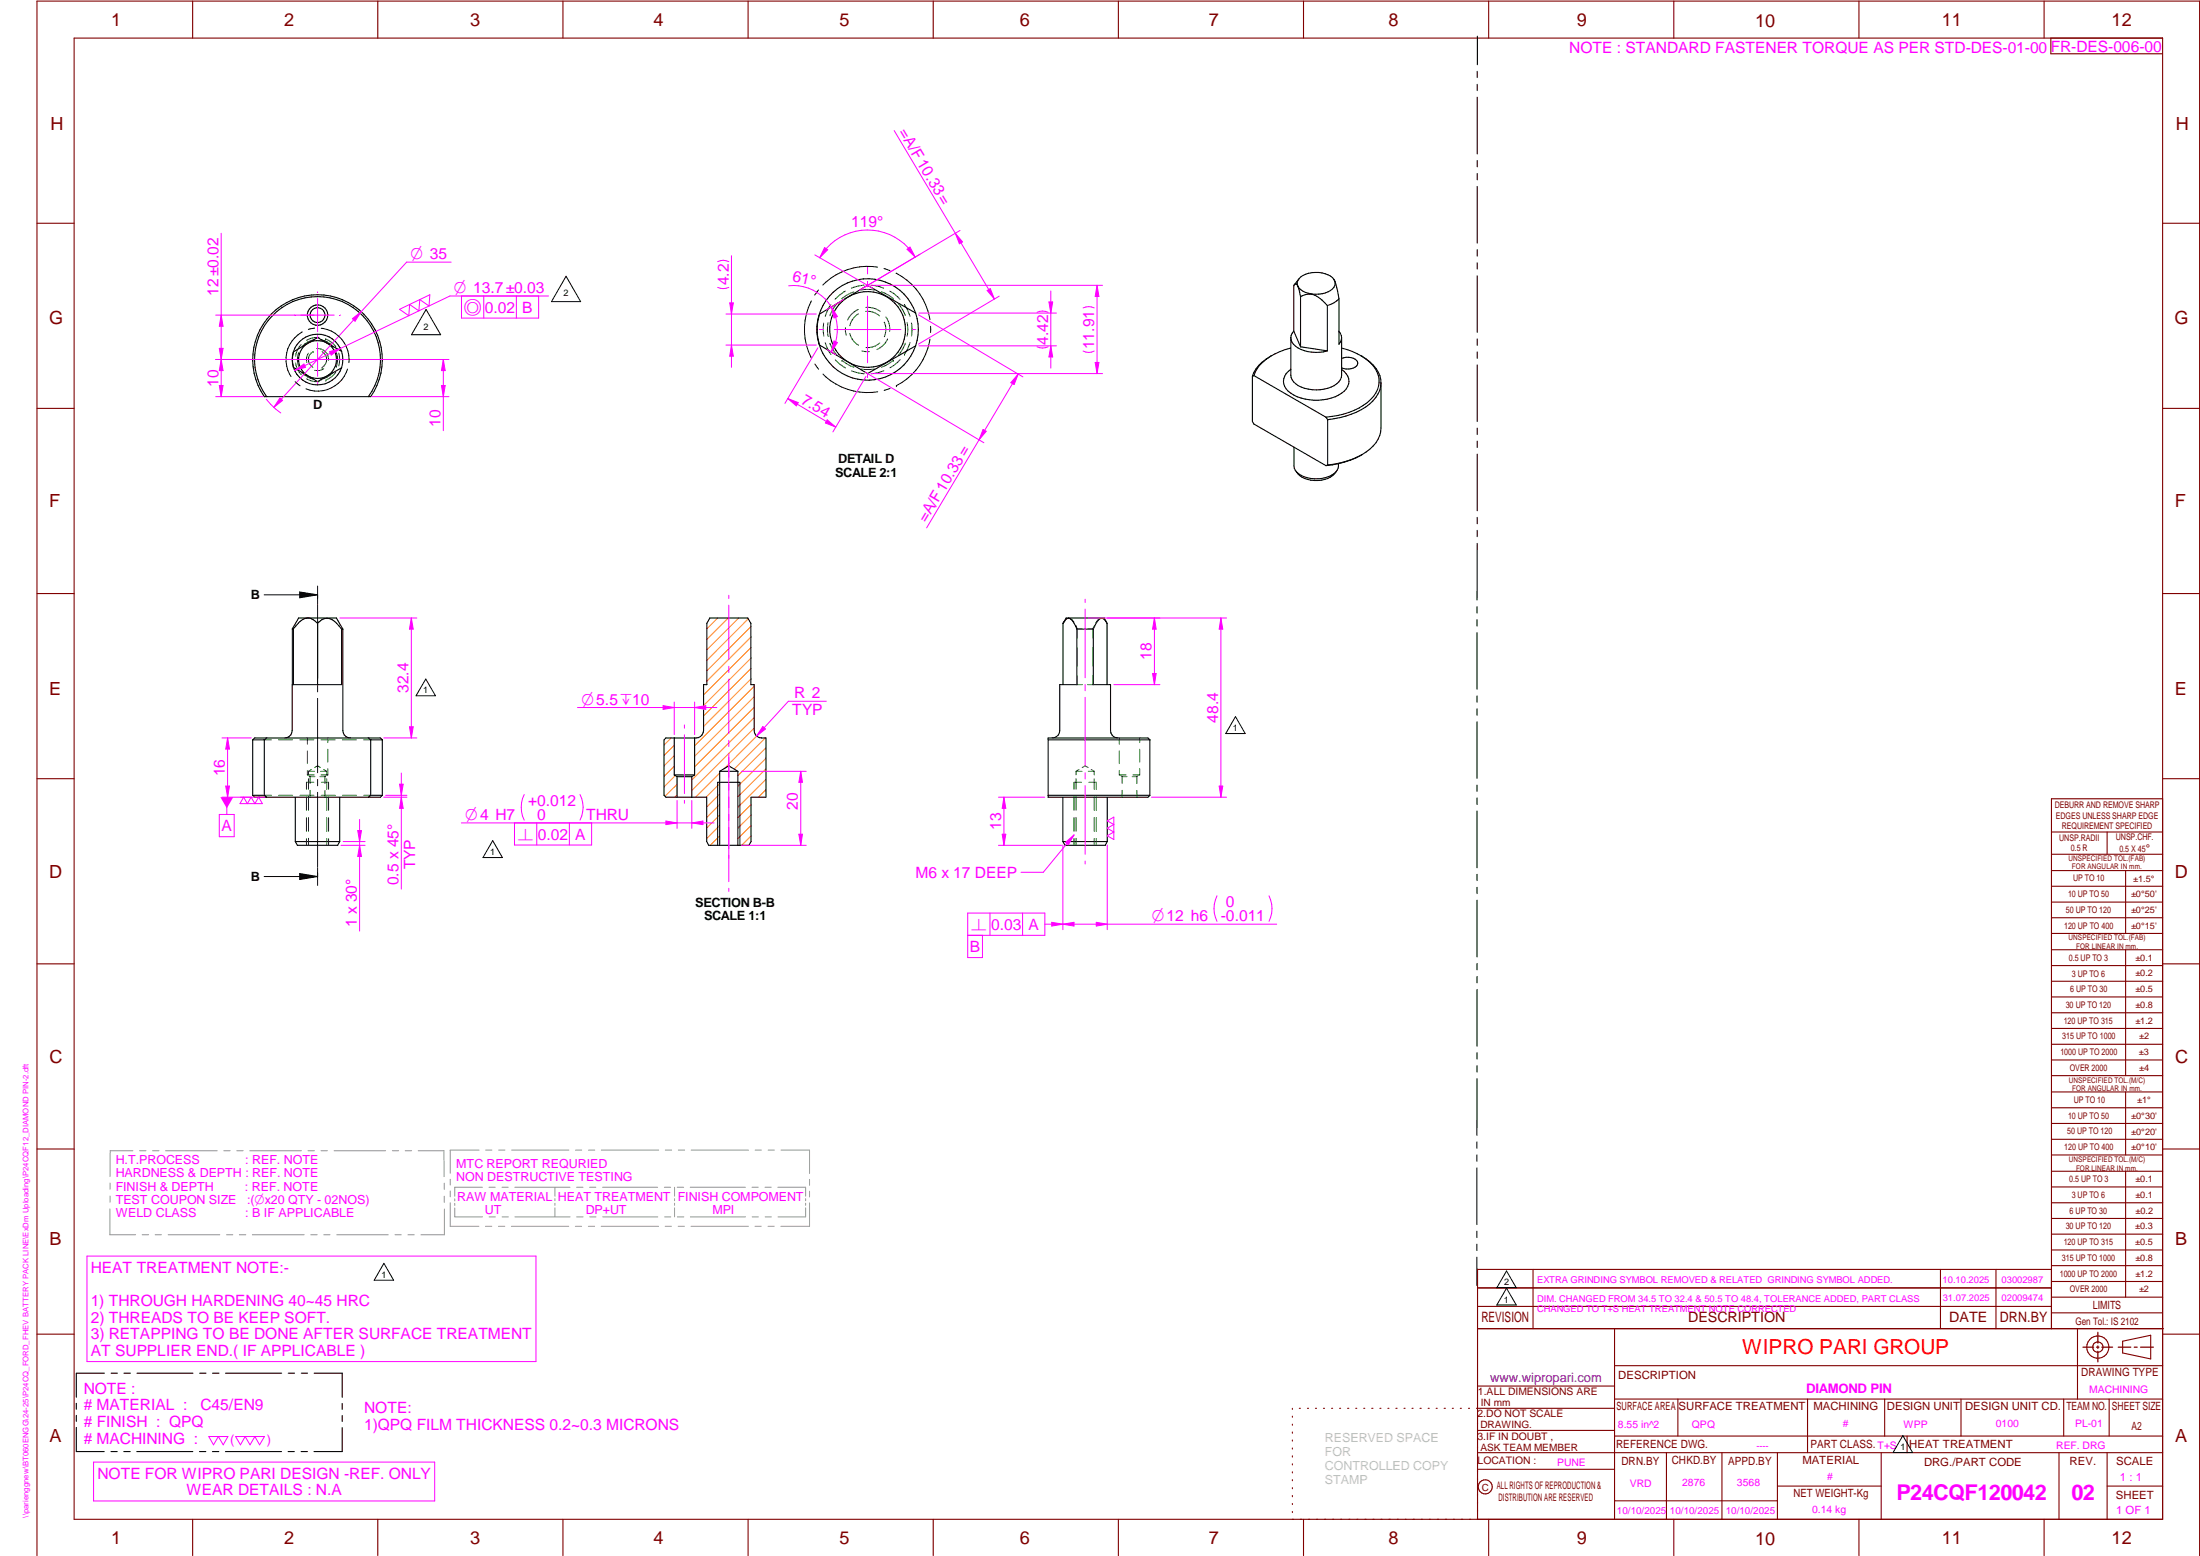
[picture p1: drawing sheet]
<svg xmlns="http://www.w3.org/2000/svg" width="594mm" height="420mm" viewBox="0 0 594 420" stroke-linecap="round" stroke-linejoin="round" font-family="sans-serif">
<g fill="none" stroke="#800000" stroke-width=".3">
<path d="M20 10.3h564v400h-564zM52 .3v10M102 .3v10M152 .3v10M202 .3v10M252 .3v10M302 .3v10M352 .3v10M402 .3v10M452 .3v10M502 .3v10M552 .3v10"/>
<path d="M553.8 10.3v4.2h30.1M10 60.3h10M584 60.3h10M10 110.3h10M584 110.3h10M10 160.3h10M584 160.3h10M10 210.3h10M584 215.7h-30v143.1M584 210.3h10M554 224.7h30M554 230.7h30"/>
<path d="M554 235.1h30M554 239.3h30M569 224.7v6M574 235.1v17M554 243.6h30M554 247.8h30M554 252.1h30M554 256.5h30M574 256.5v33.9M10 260.3h10M554 260.7h30M554 265h30"/>
<path d="M554 269.2h30M554 273.5h30M554 277.7h30M584 260.3h10M554 282h30M554 286.2h30M554 290.4h30M554 294.9h30M554 299.1h30M574 294.9v17M10 310.3h10M554 303.4h30"/>
<path d="M554 307.6h30M554 311.9h30M554 316.3h30M574 316.3v34M584 310.3h10M554 320.5h30M554 324.8h30M554 329h30M554 333.2h30M554 337.5h30M399 358.8h185.2M399 352.8h155"/>
<path d="M399 347.8h155M414 342.8v16M436 358.8v51.5M524 342.8v16M539 342.8v16M554 341.8h30M554 346h30M554 350.3h30M554 354.5h30M554 342.8h-155v67.5M561 358.8v19M10 360.3h10"/>
<path d="M399 374.3h37M436 368.8h148M436 377.8h148M453.1 377.8v10M488.1 377.8v14.5M508.9 377.8v10M529.5 377.8v10M557.3 377.8v10M569.5 377.8v10M573.2 362.2l7.6-1.6v6.3l-7.6-1.6zM584 360.3h10M349 380.3v.3"/>
<path d="M349 382.4v.3M349 384.6v.3M349 386.7v.3M349 388.8v.3M349 391v.3M349 393.1v.3M349 395.3v.3M349 397.4v.3M349 399.5v.3M350.9 380.3h.2M353.1 380.3h.2M355.2 380.3h.3"/>
<path d="M357.4 380.3h.3M359.6 380.3h.3M361.7 380.3h.3M363.9 380.3h.3M366.1 380.3h.3M368.3 380.3h.2M370.4 380.3h.3M372.6 380.3h.3M374.8 380.3h.3M376.9 380.3h.4M379.1 380.3h.3M381.3 380.3h.3"/>
<path d="M383.4 380.3h.4M385.6 380.3h.3M387.8 380.3h.3M390 380.3h.3M392.2 380.3h.3M394.3 380.3h.3M396.5 380.3h.3M398.7 380.3h37.3M399 386.2h37M399 396.7h37M436 387.8h148M450 392.3v18"/>
<path d="M465 392.3v18M480 392.3v18M508 392.3v18M515 387.8v4.5M556 392.3v18M569 392.3v18M584 392.3h-185M52 410.3v9.7M102 410.3v9.7M152 410.3v9.7M202 410.3v9.7M252 410.3v9.7"/>
<path d="M302 410.3v9.7M349 401.7v.3M349 403.8v.4M349 406v.3M349 408.1v.3M352 410.3v9.7M402 410.3v9.7M436 405.3h44M452 410.3v9.7M480 401.3h28M502 410.3v9.7M552 410.3v9.7"/>
<path d="M569 401.3h15M10 420v-419.7h584v419.7"/>
<circle cx="566.5" cy="363.8" r="2.99"/>
<circle cx="566.5" cy="363.7" r="1.41"/>
<circle cx="401.1" cy="401.5" r="1.9"/>
</g>
<path d="M81.2 85.1h9M85.8 80.6v9M25.3 394.8h92.1v10.5h-92.1z" fill="none" stroke="#f0f" stroke-width=".27"/>
<g fill="none" stroke="#000" stroke-width=".3">
<path d="M398.9 19.3v1.7M398.9 9.8v7.7M398.9 22.8v1.7M398.9 26.2v15.4M398.9 43.3v1.7M398.9 46.9v1.7M398.9 50.3v15.4M398.9 67.4v1.8M398.9 71v1.6M398.9 74.5v15.2M73.3 84.8a17.5 17.5 0 0 1 23.6-1.2 17.5 17.5 0 0 1 3.2 23.5h-28.7a17.6 17.6 0 0 1 1.9-22.3zM78.9 97.1l.3 2.1"/>
<path d="M79.2 95l-.3 2.1M79.2 99.2l6.6 3.8 6.4-3.7M79.2 95l-.2 1M79.2 99.2a6.9 6.9 0 0 0 6.5 4.7 6.9 6.9 0 0 0 6.5-4.6M92.2 94.9a6.9 6.9 0 0 0-6.5-4.6 6.9 6.9 0 0 0-6.5 4.7M92.2 94.9a7.5 7.5 0 0 1 0 4.4M92.2 94.9l-6.4-3.8-6.6 3.9M398.9 91.5v1.8M398.9 95v1.7M398.9 98.6v15.2M99.5 107.1a17 17 0 0 0-2.4-22.6 17 17 0 0 0-22.7 0 17 17 0 0 0-2.4 22.6M398.9 115.6v1.7"/>
<path d="M398.9 119.1v1.7M398.9 122.6v15.3M398.9 139.7v1.7M398.9 143.2v1.7M398.9 146.7v15.3M78.9 169.8h.3M78.9 169.8v27.5a1.97 1.97 0 0 1-2 2M78.9 169.8l1.7-2.9h10.2l1.8 3M79.2 169.8v15.1M85.8 168.3a3.1 3.1 0 0 0-5.2-.1l-1.4 1.6M85.8 168.3v16.6M85.8 168.3a3.1 3.1 0 0 1 5.1 0l1.3 1.6"/>
<path d="M92.2 169.9h.4M92.2 169.9v15h-13.3M92.6 169.9v27.4a1.97 1.97 0 0 0 2 2M398.9 163.8v1.7M398.9 167.3v1.7M398.9 170.8v15.3M68.2 199.8h3.2M68.2 199.8l.5-.5h34l.5 .5M68.2 199.8v15M71.4 199.8v15M72 199.3l-.6 .5M99.5 199.3l.6 .5"/>
<path d="M100.1 199.8h3.1M100.1 199.8v15M103.2 199.8v15M398.9 187.9v1.7M398.9 191.4v1.7M398.9 194.9v15.3M68.2 214.8h3.2M68.2 214.8l.5 .5h34l.5-.5M71.4 214.8l.6 .5M79.7 215.3v11.9M91.7 215.3v11.9M100.1 214.8l-.6 .5"/>
<path d="M100.1 214.8h3.1M398.9 212v1.7M398.9 215.5v1.7M398.9 219v15.3M79.7 227.2h12M79.7 227.2l.6 1.1h10.9l.5-1.1M398.9 236.1v1.7M398.9 239.6v1.7M398.9 243.1v15.3M398.9 260.2v1.7M398.9 263.7v1.7M398.9 267.2v15.3"/>
<path d="M398.9 284.3v1.7M398.9 287.8v1.7M398.9 291.3l-.1 15.3M398.8 308.4v1.6M398.8 311.9v1.7M398.8 315.4v15.3M398.8 332.4v1.8M398.8 336v1.7M398.8 339.5v7.6M20.6 378.9v1.6M28.2 370.8h-7.6v6.5M30 370.8h1.7"/>
<path d="M33.5 370.8h1.7M37 370.8h15.1M53.9 370.8h1.7M57.4 370.8h1.7M60.9 370.8h15.2M77.8 370.8h1.7M81.4 370.8h1.7M84.8 370.8h7.6v6.5M92.4 379v1.6M20.6 385.4v6.6h7.5M20.6 382.2v1.6M30 392h1.7"/>
<path d="M33.4 392h1.8M37 392h15.1M53.9 392h1.7M57.4 392h1.7M60.9 392h15.1M77.8 392h1.7M81.3 392h1.7M92.4 385.5v6.5h-7.6M92.4 382.2v1.6"/>
<circle cx="85.7" cy="97.1" r="5.1"/>
<circle cx="85.7" cy="85.1" r="2"/>
<circle cx="85.8" cy="85.1" r="2.76"/>
</g>
<path d="M566.5 359.7v3M562.5 363.8h2.9M566.1 363.8h.7M566.5 363.4v.7M566.5 364.9v2.8M567.6 363.8h2.9M572 363.8h3.4M576.3 363.8h.8M578 363.8h3.5" fill="none" stroke="#800000" stroke-width=".34"/>
<g fill="none" stroke="#008000" stroke-width=".27">
<path d="M79.8 98a5.3 5.3 0 0 0 1.6 3.2M80.6 95.2a5.2 5.2 0 0 0 0 3.7M80.6 95.2h.1M81.3 93a5.3 5.3 0 0 0-1.5 3.2M83.3 95.4a2.77 2.77 0 0 0-.5 2.5M84.5 95a2.5 2.5 0 0 0 0 4.2M84.5 95h.1M84.8 91.7a5.3 5.3 0 0 0-3.2 1.9M84.8 91.7h.1M85.5 94.1a2.94 2.94 0 0 1 3.2 3.2M86.1 91.1a6.1 6.1 0 0 0-3.3 .8M86.7 91.7a5.2 5.2 0 0 1 3.2 1.9"/>
<path d="M87 99.2h.1M87 95a2.48 2.48 0 0 1 0 4.2M87.4 99.6a2.81 2.81 0 0 1-2.4 .4M87.9 91.5h.1M88 91.5a5.9 5.9 0 0 1 2.7 2.2M89.9 93.6h.1M90.8 95.2a5.2 5.2 0 0 1 0 3.7M90.8 98.9h.1M91.5 95.3a6.1 6.1 0 0 1 0 3.5M81.6 100.6a5.8 5.8 0 0 0 3.2 1.8M81.6 100.6h.1M82.8 102.3a5.2 5.2 0 0 0 3.4 .7"/>
<path d="M86.7 102.4h.1M88 102.7h.1M89.9 100.6a5.5 5.5 0 0 1-3.2 1.8M90.7 100.5a5.6 5.6 0 0 1-2.7 2.2M71.4 199.8h1.9M75.2 199.8h3.8M81 199.8h3.7M83 199.3v1.7M86.7 199.8h3.8M88.5 199.3v1.2M92.4 199.8h3.8M98.2 199.8h1.9"/>
<path d="M71.4 214.8h1.9M75.3 214.8h3.7M81 214.8h3.8M82.8 215.1v3.7M83 202.8v3.4M83 208v1.3M83 209.3l.2 .1M83 209.3h1.8M83.3 215.1v3.7M83.3 208.3h1.6M83.3 208.3v.9M83.3 210.3v2.8"/>
<path d="M83.5 209.5l.2 .2M83.7 209.7v1.8M83.7 213.4v1.9M83.7 209.7h1.3M84.1 207.8l-.8 .5M84.7 211.2h-1.9v1.9M85 207.3l.8-.5 .8 .5M86.4 209.7h1.4M86.6 208.3h1.6M86.7 209.3h1.8M86.7 214.8h3.8M86.8 211.2h1.9v1.9"/>
<path d="M87.4 207.8l.8 .5M87.8 209.7v1.9M87.8 213.4v1.9M88 209.6l-.2 .1M88.2 215.1v3.7M88.2 208.3v1M88.2 210.3v2.8M88.5 209.3l-.2 .1M88.5 202.3v3.5M88.5 207.6v1.7M88.7 215.1v3.7M92.5 214.8h3.8"/>
<path d="M98.2 214.8h1.9M82.8 220.8v3.7M82.8 226.4v1.9M83.3 220.7v3.8M83.3 226.4v1.9M88.2 220.8v3.7M88.2 226.4v1.9M88.7 220.8v3.7M88.7 226.4v1.9"/>
</g>
<path d="M91.9 85.1h.1" fill="none" stroke="#f0f" stroke-width=".27"/>
<path d="M85.8 78.8v.1" fill="none" stroke="#f0f" stroke-width=".27"/>
<path d="M79.5 85.1h.1" fill="none" stroke="#f0f" stroke-width=".27"/>
<g fill="none" stroke="#f0f" stroke-width=".27">
<path d="M121.8 70.8h-12l-35.9 39.2M79.2 97.1h.2M79.6 97.1h.1M81.2 97.1h9M85.8 90.6v.2M85.8 91v.1M85.8 91.3v.1M85.8 92.6v9M91.7 97.1h.2M92.1 97.1h.1M71.9 107.8l2.5 2.6 1.4 1.1M75.6 107.4l.7 .7-2.4 1.9z"/>
<path d="M85.8 103.1v.1M85.8 103.4v.2M196.8 160.7v.9M196.8 163.4v14.7M196.8 179.9v1.7M293 161.8v.9M293 164.5v18.5M184.8 195.7v.9M184.8 198.4v15.9M196.8 183.4v14.7M196.8 199.9v1.7M293 184.8v1.7"/>
<path d="M293 188.3v18.5M184.8 216.1v.8M196.8 203.4v34.7M293 208.7v1.7M293 212.1v18.6M196.8 239.9v.8M293 232.5v.8"/>
</g>
<g fill="none" stroke="#000" stroke-width=".3">
<path d="M350.5 77.3a5.7 5.7 0 0 0 5.6 2.1 4.2 4.2 0 0 0 4.4-2.9 3.1 3.1 0 0 0-2.7-2.6 7.2 7.2 0 0 0-7 1.3 2.17 2.17 0 0 0 0 2.9l.4 2M350.5 77.3a.55 .55 0 0 0-.5-.6 .55 .55 0 0 0-.6 .4v12.3M350.8 75.3l-1.3 1.7M360.1 75.3l.6 1.2 .9 4.2M343.1 96.2a9.2 9.2 0 0 0-4.5 5.2M343.1 96.2a9.6 9.6 0 0 0-4.9 5.4M343.4 96l-.3 .2M348.6 99.7a3.6 3.6 0 0 0-2 3.3 3.6 3.6 0 0 0 2 3.2 13 13 0 0 0 14.4-.6 3.5 3.5 0 0 0-.7-5.9M348.6 94a20.4 20.4 0 0 0-5.5 2.2M349.4 89.4l1.8 4.2M349.4 89.4a2.84 2.84 0 0 0 1.1 4.6 11.1 11.1 0 0 0 7.9 .7M351.2 80.1v13.5"/>
<path d="M351.2 93.6l7.2 1.1M351.2 80.1a4.4 4.4 0 0 1 5.7 .9l1.5 1.5M358.4 82.5v12.2M361.6 80.7a6.5 6.5 0 0 1-3.2 1.8M361.6 80.7v12.3l.6-1.2 .1-.6M361.6 89.5l.6 1.1 .1 .6M362.3 94a14.1 14.1 0 0 1 9.5 6.4 6.3 6.3 0 0 1-1.7 7.5 19.1 19.1 0 0 1-12.1 4.7M362.3 91.2v10.1a5 5 0 0 1-4.8 3.8 10.1 10.1 0 0 1-7.6-1.5 3.1 3.1 0 0 1-1.3-2.3v-10.1M362.3 96.8a3.6 3.6 0 0 1 4.3 .9 1.61 1.61 0 0 1-1.8 1.9l-1.3 .1-1.2-.3M367.4 96a10 10 0 0 1 5.5 6.4 7.9 7.9 0 0 1-4.1 7.5 23.2 23.2 0 0 1-10.3 3.4M338.2 101.6v12.2l.4 .7 19.4 11.2M338.6 101.4l19.4 11.2"/>
<path d="M338.6 101.4l-.4 .2M358 112.6l.5 .7M358.5 113.3v12.3M372.9 103.4v12.2a8.8 8.8 0 0 1-5.2 7.3 24.8 24.8 0 0 1-9.2 2.7M349.4 120.7v5.1a4.6 4.6 0 0 0 4.5 3.4 8.3 8.3 0 0 0 6.8-1.7M358.5 125.6l-.5 .1M361.4 125.2a4.7 4.7 0 0 1-4.6 4.5 6.9 6.9 0 0 1-6.8-2.4M367.8 122.8l-.4 .2a24.5 24.5 0 0 1-9.4 2.7M191.7 166.9h10.2l.9 1.4v16.6h.9v12.4a2.35 2.35 0 0 0 3.1 2v16h-4v11.9l-.6 1.1h-10.8l-.6-1.1v-11.9h-11l-.5-.5v-15l.5-.5h8.2a2.03 2.03 0 0 0 2-2v-12.4h.9v-16.6zM287.1 168.3l.2-.3a1.27 1.27 0 0 1 1-1 1.27 1.27 0 0 1 1.3 .6l1.2 2.3M287.1 168.3v16.6M290.8 169.9h4.4"/>
<path d="M290.8 169.9v15h-4.6v12.4a1.97 1.97 0 0 1-2 2M295.2 169.9v15h4.7v12.4a1.97 1.97 0 0 0 2 2M299 168.3l-.9-1.4h-10.2l-.8 1.4M299 168.3v16.6M299 168.3l-.5-.7a1.25 1.25 0 0 0-1.2-.6 1.25 1.25 0 0 0-1.1 .9l-1 2M182.1 199.3v10M187.6 199.3v10M283 199.8h27.5M310.5 199.8l-.5-.5h-27v15.5M310.5 199.8v15M182.1 209.3l.7 .4M182.1 209.3h5.5"/>
<path d="M182.8 209.7v5.6M182.8 209.7h4M186.8 209.7v5.6M187.6 209.3l-.8 .4M193.8 211.2h6M194.3 208.3h5M194.3 208.3v20M199.3 208.3l-2.5-1.5-2.5 1.5M199.3 208.3v20M283 214.8h27.5M283 214.8v.5h27l.5-.5M287 215.3v11.9"/>
<path d="M299 215.3v11.9M287 227.2l.6 1.1h10.8l.6-1.1M287 227.2h12"/>
</g>
<g fill="none" stroke="#008000" stroke-width=".27">
<path d="M287.6 167.5l-.5 .8M288.5 166.9l.9 .4 .6 .7M290.5 168.9l.4 .9M290.9 169.8h1.4M290.9 169.8v2.5M290.9 174.9v4.9M293.7 169.8h1.4M295.1 169.8v2.5M295.1 174.9v4.9M295.5 169l-.4 .8M297.1 167l-.7 .5-.5 .7M297.9 167l.7 .7"/>
<path d="M290.8 184.9h1.5M290.9 182.4v2.5M293.7 184.9h1.5M295.1 182.4v2.5M302.3 199.3v1.7M307.8 199.3v1.2M290 215.1v3.7M290.6 208.3v.9M290.6 210.3v2.8M290.6 208.3h1.6M290.6 215.1v3.7M291.4 207.8l-.8 .5"/>
<path d="M292 211.2h-2v1.9M292.2 207.3l.8-.5 .8 .5M293.9 208.3h1.6M294 211.2h2v1.9M294.7 207.8l.8 .5M295.5 208.3v1M295.5 210.3v2.8M295.5 215.1v3.7M296 215.1v3.7M302.3 209.3h1.8M302.3 202.8v3.4M302.3 208v1.3"/>
<path d="M302.3 209.3l.2 .1M302.8 209.5l.2 .2M303 209.7v1.8M303 213.4v1.9M303 209.7h1.3M305.7 209.7h1.3M305.9 209.3h1.9M307 209.7v1.9M307 213.4v1.9M307.2 209.6l-.2 .1M307.8 202.3v3.5M307.8 207.6v1.7"/>
<path d="M307.8 209.3l-.3 .1M290 220.8v3.7M290 226.4v1.9M290.6 220.7v3.8M290.6 226.4v1.9M295.5 220.8v3.7M295.5 226.4v1.9M296 220.8v3.7M296 226.4v1.9"/>
</g>
<g fill="none" stroke="#000" stroke-width=".27">
<path d="M80.9 159.9l4.9 .7-4.9 .8zM85.8 158.2v4.8M71.3 160.6h14.5M85.8 163.2v20.1M85.8 185.1v1.7M85.8 188.6v20.1M85.8 210.5v1.7M85.8 214v20M193.8 211.2v17.1M199.8 211.2v17.1M71.3 236.7h14.5M80.9 235.9l4.9 .8-4.9 .8z"/>
<path d="M85.8 234.3v4.8"/>
</g>
<path d="M80.9 159.9l4.9 .7-4.9 .8zM80.9 235.9l4.9 .8-4.9 .8z" fill="#000"/>
<g fill="none" stroke="#ff8000" stroke-width=".27">
<path d="M193.8 166.9l-2.9 2.9M196.6 166.9l-5.7 5.7M199.5 166.9l-8.6 8.6M202.1 167.1l-11.2 11.2M202.8 169.2l-11.9 11.9M202.8 177.7l-12.8 12.8M202.8 174.9l-12.8 12.8M202.8 172l-11.9 11.9M181.2 199.3l-1.9 1.9M202.8 180.5l-12.8 12.8M202.8 183.3l-12.8 12.9M203.7 185.3l-16.1 16.1"/>
<path d="M203.7 188.1l-16.1 16.1M203.7 191l-16.1 16.1M203.7 193.8l-16.9 16.8M203.7 196.6l-16.9 16.8M204.3 198.8l-8.7 8.8M206.7 199.3l-8.4 8.3M182.1 201.3l-2.8 2.7M182.1 204l-2.8 2.8M182.1 206.9l-2.8 2.7M182.4 209.4l-3.1 3.1M182.8 211.8l-3.2 3.2M182.8 214.6l-.6 .7"/>
<path d="M194.3 208.7l-6.5 6.6M194.3 214.4l-3.5 3.5M194.3 217.2l-3.5 3.6M194.3 211.6l-3.6 3.7M202.8 217.3l-3.5 3.5M206.8 213.2l-2 2.1M206.8 201.9l-7.5 7.6M206.8 204.8l-7.5 7.5M206.8 207.6l-7.5 7.5M206.8 210.4l-7.5 7.6M194.3 220l-3.5 3.6M194.3 222.9l-3.5 3.5"/>
<path d="M194.3 225.7l-2.5 2.6M202.8 220.1l-3.5 3.5M202.8 222.9l-3.5 3.5M202.8 225.7l-2.5 2.6"/>
</g>
<path d="M75.6 107.4l.7 .7-2.4 1.9z" fill="#f0f"/>
<path d="M95.2 86.1l2.3-1.9-1.6 2.5z" fill="none" stroke="#f0f" stroke-width=".27"/>
<path d="M95.2 86.1l2.3-1.9-1.6 2.5z" fill="#f0f"/>
<path d="M86.6 97.1h34.6M119.7 97.1l.5 3h-1zM100.4 107.1h20.8" fill="none" stroke="#f0f" stroke-width=".27"/>
<path d="M119.7 97.1l.5 3h-1z" fill="#f0f"/>
<path d="M119.2 104.1h1l-.5 3z" fill="none" stroke="#f0f" stroke-width=".27"/>
<path d="M119.2 104.1h1l-.5 3z" fill="#f0f"/>
<path d="M119.7 97.1v19.2M59.9 199.3h8M61.5 199.3l.5 3h-1zM59.9 215.3h8" fill="none" stroke="#f0f" stroke-width=".27"/>
<path d="M61.5 199.3l.5 3h-1z" fill="#f0f"/>
<path d="M61 212.3h1l-.5 3z" fill="none" stroke="#f0f" stroke-width=".27"/>
<path d="M61 212.3h1l-.5 3z" fill="#f0f"/>
<path d="M91.8 166.9h20.8M61.5 199.3v16M103.6 199.3h9M110.6 196.3h1l-.5 3z" fill="none" stroke="#f0f" stroke-width=".27"/>
<path d="M110.6 196.3h1l-.5 3z" fill="#f0f"/>
<path d="M111.1 166.9l.5 3h-1z" fill="none" stroke="#f0f" stroke-width=".27"/>
<path d="M111.1 166.9l.5 3h-1z" fill="#f0f"/>
<path d="M111.1 166.9v32.4M206 196.2l.7 .6-2.4 2zM223.1 189.4h-10.2l-8.6 9.4" fill="none" stroke="#f0f" stroke-width=".27"/>
<path d="M206 196.2l.7 .7-2.4 1.9z" fill="#f0f"/>
<path d="M58.2 97.1h26.6M58.2 85.1h26.6M59.2 94.1h1l-.5 3z" fill="none" stroke="#f0f" stroke-width=".27"/>
<path d="M59.2 94.1h1l-.5 3z" fill="#f0f"/>
<path d="M59.7 85.1l.5 3h-1z" fill="none" stroke="#f0f" stroke-width=".27"/>
<path d="M59.7 85.1l.5 3h-1z" fill="#f0f"/>
<path d="M59.7 63v34.1M64.9 215.3h6.6M65.8 215.3l1 1.7 1-1.7 1 1.7 1-1.7 1.1 1.7h-6.1zM287 228.2v22.8M299 228.2v22.8M287 249.6l3-.6v1.1zM328.6 241.9a7.8 7.8 0 0 0 0 6.9M342.7 241.9a7.8 7.8 0 0 1 0 6.9" fill="none" stroke="#f0f" stroke-width=".27"/>
<path d="M287 249.6l3-.6v1.1z" fill="#f0f"/>
<path d="M296 249l3 .6-3 .5z" fill="none" stroke="#f0f" stroke-width=".27"/>
<path d="M296 249l3 .6-3 .5z" fill="#f0f"/>
<path d="M200.2 208.3h17.5M200.2 228.3h17.5M215.7 225.3h1l-.5 3zM299 221.7l1.8-1.1v6.1l-1.8-1 1.8-1-1.8-1.1 1.8-1zM287 249.6h57.8" fill="none" stroke="#f0f" stroke-width=".27"/>
<path d="M215.7 225.3h1l-.5 3z" fill="#f0f"/>
<path d="M216.2 208.3l.5 2.9h-1z" fill="none" stroke="#f0f" stroke-width=".27"/>
<path d="M216.2 208.3l.5 2.9h-1z" fill="#f0f"/>
<path d="M216.2 208.3v20M269.6 215.3h12.5M269.6 228.3h17.1M270.6 225.3h1l-.5 3z" fill="none" stroke="#f0f" stroke-width=".27"/>
<path d="M270.6 225.3h1l-.5 3z" fill="#f0f"/>
<path d="M271.1 215.3l.5 3h-1z" fill="none" stroke="#f0f" stroke-width=".27"/>
<path d="M271.1 215.3l.5 3h-1z" fill="#f0f"/>
<path d="M61.2 215.3v4.6M271.1 215.3v13" fill="none" stroke="#f0f" stroke-width=".27"/>
<path d="M59.5 215.3h3.5l-1.8 3z" fill="#f0f"/>
<path d="M59.2 219.9h4v6h-4zM282.1 249.6h4.9" fill="none" stroke="#f0f" stroke-width=".27"/>
<path d="M284 249l3 .6-3 .5z" fill="#f0f"/>
<path d="M293.9 166.9h37.3M310.9 215.3h20.3M329.2 212.3h1l-.5 3zM261.3 252.6h20.8v-6.1h-20.8v12.1h4v-6M267.3 246.5v6.1M276.1 246.5v6.1M284 249l3 .6-3 .5z" fill="none" stroke="#f0f" stroke-width=".27"/>
<path d="M329.2 212.3h1l-.5 3z" fill="#f0f"/>
<path d="M329.7 166.9l.5 3h-1z" fill="none" stroke="#f0f" stroke-width=".27"/>
<path d="M329.7 166.9l.5 3h-1z" fill="#f0f"/>
<path d="M299 166.9h14.2M329.7 166.9v48.4M300.8 184.9h12.4M311.2 181.9h1l-.5 3z" fill="none" stroke="#f0f" stroke-width=".27"/>
<path d="M311.2 181.9h1l-.5 3z" fill="#f0f"/>
<path d="M311.7 166.9l.5 3h-1z" fill="none" stroke="#f0f" stroke-width=".27"/>
<path d="M311.7 166.9l.5 3h-1z" fill="#f0f"/>
<path d="M234.3 72v2M234.3 77v.1M234.3 77.3v.2M234.3 80v18M225.3 89h18M311.7 166.9v18" fill="none" stroke="#f0f" stroke-width=".27"/>
<path d="M81.6 89.6a8.4 8.4 0 0 0-3 12.1M85 88.6l-1.7 .3M86.7 88.6a8.5 8.5 0 0 1 7.5 9.3M93.8 99.7a8.5 8.5 0 0 1-11.2 5.3M79.7 103.1l1.3 1.1" fill="none" stroke="#000" stroke-width=".27"/>
<g fill="none" stroke="#008000" stroke-width=".27">
<path d="M228.3 78.6l-2.8 2.2M230.5 78.8a8.4 8.4 0 0 0-3.2 1.9M232.4 78.3l1.2-.2 2.5 .2M233.3 77l-1.5 .2-1.9 .6M235.2 77l2.2 .4 1.2 .4M238 78.8l2.1 1 1.1 .8M240.3 78.6l1 .6 1.7 1.6M222.4 87.2l.1 3.6M222.8 92.5l.5 1.3 1.1 1.9M223.6 87.1l-.2 1.9 .2 1.8M224.1 92.7l.7 1.5 1.2 1.7M224.4 82.3l-1.6 3.1"/>
<path d="M225.5 97.2l1.2 1.1 1.6 1.1M226 82l-1.2 1.7-.7 1.6M227.4 97.3l2.3 1.5 .9 .3M227.4 97.3h.1M228.3 88.4l.2 2.1M229.5 90a4.9 4.9 0 0 0 2.4 3.2M231.8 83.6a5.6 5.6 0 0 0-2.9 2.8M231.8 84.8a5 5 0 0 0-2.3 3.2M232.4 99.7h3.8M232.7 94.8l2 .2M233.8 84.1a4.8 4.8 0 0 1 3.7 1.2M233.8 83a5.8 5.8 0 0 1 3.9 1.1"/>
<path d="M237.6 92.6a4.7 4.7 0 0 1-3.8 1.3M238.8 87a4.6 4.6 0 0 1 0 3.9M239.2 85.6a5.5 5.5 0 0 1 1 3.9M239.7 91.5a5.5 5.5 0 0 1-2.9 2.9M241.2 97.3l-1.1 .8-2.1 1M241.2 80.6h.1M241.3 97.3h.1M242.6 82l1.2 1.7 .7 1.5M243.1 97.1l-1.8 1.6-1 .6M244.2 82.2h.1M244.3 82.3l1.4 3.1M244.3 95.7h.1"/>
<path d="M244.5 92.7l-.7 1.5-1.2 1.7M244.9 87.1a8.3 8.3 0 0 1 0 3.7M245.7 92.5l-1.4 3.2M246.1 87.2l.2 1.8-.1 1.7M229.9 100.2l3.5 .7M238.7 100.1l-3.5 .8"/>
</g>
<path d="M228.4 97.4a10.2 10.2 0 0 1 1-17.5 10.2 10.2 0 0 1 15 8.9 10.2 10.2 0 0 1-14.8 9.2M247.3 84.5a14 14 0 0 1 0 8.9M247.3 84.5l-13-7.5-13 7.8a14.1 14.1 0 0 0 0 8.4l13 7.7 13-7.5M247.3 84.5a13.7 13.7 0 0 0-21.1-6.6 13.7 13.7 0 0 0 0 22.1 13.7 13.7 0 0 0 21.1-6.6" fill="none" stroke="#000" stroke-width=".3"/>
<path d="M246.4 89h.7M247.2 89h.1" fill="none" stroke="#f0f" stroke-width=".27"/>
<path d="M234.3 76.2v.6" fill="none" stroke="#f0f" stroke-width=".27"/>
<path d="M221.5 89h.7" fill="none" stroke="#f0f" stroke-width=".27"/>
<path d="M234.3 101.1v.7" fill="none" stroke="#f0f" stroke-width=".27"/>
<path d="M221 78.3l-1 1.4M237 72.1a17 17 0 0 0-14.8 4.9M238.7 72.5l1.6 .6M242 73.8a16.9 16.9 0 0 1 9.1 12.5M219.1 81.2a16.7 16.7 0 0 0 .1 15.5M220 98.3l1.1 1.4M251.1 91.6a16.9 16.9 0 0 1-9 12.5M251.3 88.1v1.7M222.2 101a17 17 0 0 0 14.8 4.8M240.4 104.9l-1.6 .5M242.1 104.1h.1" fill="none" stroke="#000" stroke-width=".27"/>
<path d="M248.2 84.5h37.1M248.2 93.4h37.1M283 93.6a3.5 3.5 0 0 1-3 0M283 84.3a3.5 3.5 0 0 0-3 0M283.2 81.5h1.1l-.5 3z" fill="none" stroke="#f0f" stroke-width=".27"/>
<path d="M283.2 81.5h1.1l-.5 3z" fill="#f0f"/>
<path d="M283.8 93.4l.5 3h-1.1z" fill="none" stroke="#f0f" stroke-width=".27"/>
<path d="M283.8 93.4l.5 3h-1.1z" fill="#f0f"/>
<path d="M283.8 78.6v20.8M248 85l28.2 16.8M233.6 100.5l32.1 19M265.5 116l.8 .5-1.9 2.3z" fill="none" stroke="#f0f" stroke-width=".27"/>
<path d="M265.5 116l.8 .5-1.9 2.3z" fill="#f0f"/>
<path d="M274.9 101l-1.1 2.8-.8-.5z" fill="none" stroke="#f0f" stroke-width=".27"/>
<path d="M274.9 101l-1.1 2.8-.8-.5z" fill="#f0f"/>
<path d="M258 63l1.9 2.3-.8 .5zM259.2 62.2l-26.3 15.7M269.8 80l-21.8 12.9M274.9 101l-24.7 41.5" fill="none" stroke="#f0f" stroke-width=".27"/>
<path d="M258 63l1.9 2.3-.8 .5z" fill="#f0f"/>
<path d="M266.6 78.4l.8-.5 1.1 2.8z" fill="none" stroke="#f0f" stroke-width=".27"/>
<path d="M266.6 78.4l.8-.5 1.1 2.8z" fill="#f0f"/>
<path d="M241.5 35.3l27 45.4M196.8 77.6a3.5 3.5 0 0 1-3 0M196.8 70.7a3.2 3.2 0 0 0-3 0M196 84.8h24.4M196 93.2h24.4M197.1 81.8h.9l-.5 3z" fill="none" stroke="#f0f" stroke-width=".27"/>
<path d="M197.1 81.8h.9l-.5 3z" fill="#f0f"/>
<path d="M197.5 93.2l.5 3h-.9z" fill="none" stroke="#f0f" stroke-width=".27"/>
<path d="M197.5 93.2l.5 3h-.9z" fill="#f0f"/>
<path d="M197.5 69v30.2M220.8 93.9l-8.8 15M223.4 113.4l2.3 1.9-2.8-1.1zM233.8 101.6l-8.9 15" fill="none" stroke="#f0f" stroke-width=".27"/>
<path d="M223.4 113.4l2.3 1.9-2.8-1.1z" fill="#f0f"/>
<path d="M212.7 107.6l2.9 1.1-.6 .9z" fill="none" stroke="#f0f" stroke-width=".27"/>
<path d="M212.7 107.6l2.9 1.1-.6 .9z" fill="#f0f"/>
<path d="M235.2 77h62.5M296.2 77l.5 3.1h-1zM292.5 94.8a3.2 3.2 0 0 0 3 0M295.5 83.1a3.5 3.5 0 0 0-3 0M212.7 107.6l13 7.7M235.2 100.9h62.5" fill="none" stroke="#f0f" stroke-width=".27"/>
<path d="M296.2 77l.5 3.1h-1z" fill="#f0f"/>
<path d="M295.7 97.9h1l-.5 3z" fill="none" stroke="#f0f" stroke-width=".27"/>
<path d="M295.7 97.9h1l-.5 3z" fill="#f0f"/>
<path d="M148.1 79.9h-26.6l-41.9 20.1M296.2 77v23.9M79.6 100l2.5-1.7 .4 .9z" fill="none" stroke="#f0f" stroke-width=".27"/>
<path d="M79.6 100l2.5-1.7 .4 .9z" fill="#f0f"/>
<path d="M89 95l2.9-.9-2.5 1.8z" fill="none" stroke="#f0f" stroke-width=".27"/>
<path d="M89 95l2.9-.9-2.5 1.8z" fill="#f0f"/>
<path d="M223.4 94.4l2.4 1.4M225.2 92.1l.9 .4-1.6 2.5zM227.9 80.9l-4.7 2.8" fill="none" stroke="#f0f" stroke-width=".27"/>
<path d="M225.2 92.1l.9 .4-1.6 2.5z" fill="#f0f"/>
<path d="M224.5 82.9l1.6 2.6-.9 .4z" fill="none" stroke="#f0f" stroke-width=".27"/>
<path d="M224.5 82.9l1.6 2.6-.9 .4z" fill="#f0f"/>
<path d="M213 77.2a11.9 11.9 0 0 1 11.3 5.3 11.9 11.9 0 0 1 .2 12.5M220 68.8l15.7 9.1M244.9 67.3l.8-.6 1.4 2.7zM248.4 68.7l-16.3 9.7" fill="none" stroke="#f0f" stroke-width=".27"/>
<path d="M244.9 67.3l.8-.6 1.4 2.7z" fill="#f0f"/>
<path d="M222.7 66.8l.8 .6-2.1 2.2z" fill="none" stroke="#f0f" stroke-width=".27"/>
<path d="M222.7 66.8l.8 .6-2.1 2.2z" fill="#f0f"/>
<path d="M247.1 69.4a14.9 14.9 0 0 0-25.7 .2M141.6 214.5a7.8 7.8 0 0 0 0 6.9M156.6 214.5a7.5 7.5 0 0 1 0 6.9M182.8 216.2v7.5M186.8 216.2v7.5M186.8 222.2l3-.5v1z" fill="none" stroke="#f0f" stroke-width=".27"/>
<path d="M186.8 222.2l3-.5v1z" fill="#f0f"/>
<path d="M179.8 221.7l3 .5-3 .5z" fill="none" stroke="#f0f" stroke-width=".27"/>
<path d="M179.8 221.7l3 .5-3 .5z" fill="#f0f"/>
<path d="M179.1 190.5l3 .6-3 .5zM182.1 189.6v8.8M187.6 189.6v8.8M124.6 222.2h68.2" fill="none" stroke="#f0f" stroke-width=".27"/>
<path d="M179.1 190.5l3 .6-3 .5z" fill="#f0f"/>
<path d="M187.6 191.1l3-.6v1.1z" fill="none" stroke="#f0f" stroke-width=".27"/>
<path d="M187.6 191.1l3-.6v1.1z" fill="#f0f"/>
<path d="M155.9 191.1h37.7M290 225.5l-8.3 10" fill="none" stroke="#f0f" stroke-width=".27"/>
<path d="M287.7 227.5l2.3-2-1.5 2.6z" fill="#f0f"/>
<path d="M58.2 97.1h26.6M58.2 107.1h12.9M59.2 104.1h1l-.5 3zM275.7 235.5h6M287.7 227.5l2.3-2-1.5 2.6z" fill="none" stroke="#f0f" stroke-width=".27"/>
<path d="M59.2 104.1h1l-.5 3z" fill="#f0f"/>
<path d="M59.7 97.1l.5 3h-1z" fill="none" stroke="#f0f" stroke-width=".27"/>
<path d="M59.7 97.1l.5 3h-1z" fill="#f0f"/>
<path d="M59.7 97.1v10M92.1 228.3h6.5M92.7 227.2h5.9M97.1 228.3l.5 3h-1z" fill="none" stroke="#f0f" stroke-width=".27"/>
<path d="M97.1 228.3l.5 3h-1z" fill="#f0f"/>
<path d="M96.6 224.3h1l-.5 2.9z" fill="none" stroke="#f0f" stroke-width=".27"/>
<path d="M96.6 224.3h1l-.5 2.9z" fill="#f0f"/>
<path d="M103.6 215.3h6.3M104.1 214.8h5.8M108.4 215.3l.5 3h-1zM97.1 221.3v30.1" fill="none" stroke="#f0f" stroke-width=".27"/>
<path d="M108.4 215.3l.5 3h-1z" fill="#f0f"/>
<path d="M107.9 211.8h1l-.5 3z" fill="none" stroke="#f0f" stroke-width=".27"/>
<path d="M107.9 211.8h1l-.5 3z" fill="#f0f"/>
<g fill="none" stroke="#f0f" stroke-width=".27">
<path d="M124.6 79.9h20.9v6h-20.9zM130.6 79.9v6M139.4 79.9v6M107.9 83.5l2.7-1.3-.2 3.1zM113.4 80.9l2.7-1.3-.2 3zM113.4 80.9l-.3 3-2.5-1.7M113.4 80.9l-2.8 1.3M108.4 208.7v31.4M138.9 222.2h20.9v6h-20.9zM144.9 222.2v6M153.7 222.2v6M23.5 339.2h121.2v28.5h-121.2z"/>
<path d="M56.4 387.9h5.1l-1.2 2.2-1.3-2.2-1.3 2.2zM63.6 387.9h7.8l-1.3 2.2-1.3-2.2-1.3 2.2-1.3-2.2-1.3 2.2z"/>
</g>
<path d="M152.9 74.6l3.9 6.8h-7.9zM115.1 83.6l3.9 6.8h-7.9zM115 183.3l2.6 4.6h-5.3zM333.6 193.5l2.6 4.6h-5.2zM133 227l2.7 4.6h-5.3zM103.7 341.1l2.6 4.6h-5.3zM406.8 347.9l2.6 4.5h-5.2zM406.8 343.2l2.6 4.5h-5.2zM513.8 387.6l2.7 4.6h-5.3z" fill="none" stroke="#000" stroke-width=".27"/>
<g fill="none" stroke="#949494" stroke-width=".27">
<path d="M29.7 319.4v1.7M35.9 310.7h-6.1l-.1 7M37.7 310.7h1.7M41.2 310.7h1.7M44.7 310.7h14M60.4 310.7h1.7M64 310.7h1.7M67.4 310.7h14M83.2 310.7h1.7M86.7 310.7h1.7M90.2 310.7h13.9M106 310.7h1.6"/>
<path d="M109.4 310.7h1.8M112.9 310.7h7v7M120 319.5v1.7M121.6 318.4v1.6M129.4 310.6h-7.8v6.2M131.1 310.6h1.7M134.7 310.6h1.6M138.1 310.6h15.5M155.4 310.6h1.7M158.9 310.6h1.7M162.4 310.6h15.5M179.7 310.6h1.6"/>
<path d="M183.2 310.6h1.7M186.6 310.6h15.5M203.9 310.6h1.7M207.4 310.6h1.7M210.9 310.6h7.7v6.3M218.6 318.5v1.5M29.7 326.4v7h6.9M29.7 323v1.7M38.4 333.4h1.7M41.9 333.4h1.7M45.4 333.4h13.9M61.2 333.4h1.7"/>
<path d="M64.6 333.4h1.8M68.2 333.4h13.9M83.9 333.4h1.7M87.4 333.4h1.7M90.9 333.4h14M106.7 333.4h1.7M110.1 333.4h1.8M120 323v1.7M120 326.5v6.9h-6.3M121.6 321.6v1.6M121.6 324.8v6.3h7.7M122.8 326.2v2.4h7.5"/>
<path d="M122.8 323.7v.6M122.8 325v.5M130.3 320.6h-7.5v2.4M131.1 331.1h1.7M132 320.6h1.7M132.1 328.6h1.7M134.6 331.1h1.7M135.5 320.6h1.7M135.6 328.6h1.7M138.1 331.1h15.5M139 320.6h14.9M139.1 328.6h14.9"/>
<path d="M149.9 320.6v2.4M149.9 323.7v.5M149.9 324.9v.6M149.9 326.1v2.5M155.4 331.1h1.6M155.7 320.6h1.7M155.7 328.6h1.8M158.9 331.1h1.7M159.2 320.6h1.7M159.3 328.6h1.6M162.3 331.1h15.5M162.7 320.6h14.9"/>
<path d="M162.8 328.6h14.8M179.4 320.6h1.7M179.4 328.6h1.7M179.6 331.1h1.7M182.2 320.6v2.4M182.2 323.7v.5M182.2 324.9v.6M182.2 326.1v2.5M182.9 320.6h1.7M182.9 328.6h1.8M183.1 331.1h1.7M186.4 320.6h14.9"/>
<path d="M186.4 328.6h14.9M186.6 331.1h15.5M203.1 320.6h1.7M203.1 328.6h1.7M203.9 331.1h1.7M206.6 320.6h1.7M206.6 328.6h1.7M207.4 331.1h1.7M210.1 320.6h7.4v2.4M217.5 323.7v.5M217.5 324.9v.6M217.5 326.1v2.5h-7.4"/>
<path d="M218.6 321.6v1.6M218.6 324.8v6.3h-7.7"/>
</g>
<g font-size="5.9" fill="#f0f">
<text x="512.1" y="405.1">P24CQF120042</text>
<text x="559.4" y="405.1">02</text>
</g>
<text font-size="5.6" fill="#f00" x="470.5" y="365.5">WIPRO PARI GROUP</text>
<g font-size="4.9" fill="#800000">
<text x="30" y="6.9">1</text>
<text x="76.7" y="6.9">2</text>
<text x="127" y="6.9">3</text>
<text x="176.5" y="6.9">4</text>
<text x="226.7" y="6.9">5</text>
<text x="275.4" y="6.9">6</text>
<text x="326.4" y="6.9">7</text>
<text x="375" y="6.9">8</text>
<text x="425.8" y="6.9">9</text>
<text x="473.9" y="7.3">10</text>
<text x="524.3" y="6.9">11</text>
<text x="570.2" y="6.9">12</text>
<text x="13.6" y="35.1">H</text>
<text x="587.6" y="35.1">H</text>
<text x="13.2" y="87.5">G</text>
<text x="587.2" y="87.5">G</text>
<text x="13.2" y="137">F</text>
<text x="587.2" y="137">F</text>
<text x="13.2" y="187.6">E</text>
<text x="587.2" y="187.6">E</text>
<text x="13.2" y="237">D</text>
<text x="587.2" y="237">D</text>
<text x="13.4" y="287.1">C</text>
<text x="587.4" y="287.1">C</text>
<text x="13.4" y="336.2">B</text>
<text x="587.4" y="336.2">B</text>
<text x="13.4" y="389.3">A</text>
<text x="587.4" y="389.3">A</text>
<text x="30" y="416.9">1</text>
<text x="76.7" y="416.9">2</text>
<text x="127" y="416.9">3</text>
<text x="176.5" y="416.9">4</text>
<text x="226.7" y="416.9">5</text>
<text x="275.4" y="416.9">6</text>
<text x="326.4" y="416.9">7</text>
<text x="375" y="416.9">8</text>
<text x="425.8" y="416.9">9</text>
<text x="473.9" y="417.3">10</text>
<text x="524.3" y="416.9">11</text>
<text x="570.2" y="416.9">12</text>
</g>
<g font-size="4.6" fill="#f0f">
<text x="110.9" y="70">O 35</text>
<text x="122.5" y="79.2">O 13.7±0.03</text>
<text x="125.2" y="84.4">a</text>
<text x="157" y="190.3">O5.5`10</text>
<text x="125.6" y="221.4">O4 H7</text>
<text x="139.9" y="226.7">n</text>
<text x="262.2" y="251">n</text>
<text x="311" y="248.8">O12 h6</text>
</g>
<g font-size="4.2" fill="#f0f">
<text x="423.7" y="14.3">NOTE : STANDARD FASTENER TORQUE AS PER STD-DES-01-00</text>
<text x="553.8" y="14">FR-DES-006-00</text>
<text x="242.6" y="35.8" transform="rotate(59 242.6 35.8)">=A/F10.33=</text>
<text x="229.8" y="61.4">119°</text>
<text x="196.8" y="77" transform="rotate(-90 196.8 77)">4.2</text>
<text x="213.8" y="75.9" transform="rotate(12 213.8 75.9)">61°</text>
<text x="59" y="79.8" transform="rotate(-90 59 79.8)">12±0.02</text>
<text x="130.9" y="84.4">0.02 B</text>
<text x="283" y="93.1" transform="rotate(-90 283 93.1)">4.42</text>
<text x="295.5" y="94.3" transform="rotate(-90 295.5 94.3)">11.91</text>
<text x="59" y="104.4" transform="rotate(-90 59 104.4)">10</text>
<text x="216.1" y="108.7" transform="rotate(31 216.1 108.7)">7.54</text>
<text x="118.9" y="115.2" transform="rotate(-90 118.9 115.2)">10</text>
<text x="250.1" y="141.3" transform="rotate(-59 250.1 141.3)">=A/F10.33=</text>
<text x="311" y="178.2" transform="rotate(-90 311 178.2)">18</text>
<text x="110.3" y="187.2" transform="rotate(-90 110.3 187.2)">32.4</text>
<text x="214.5" y="188.6">R 2</text>
<text x="213.9" y="193.1">TYP</text>
<text x="329" y="195.2" transform="rotate(-90 329 195.2)">48.4</text>
<text x="60.7" y="209.6" transform="rotate(-90 60.7 209.6)">16</text>
<text x="142.6" y="217.6">+0.012</text>
<text x="145" y="221.4">0</text>
<text x="158.3" y="221.4">THRU</text>
<text x="215.5" y="218.7" transform="rotate(-90 215.5 218.7)">20</text>
<text x="59.8" y="224.4">A</text>
<text x="145.2" y="226.7">0.02 A</text>
<text x="270.4" y="224.1" transform="rotate(-90 270.4 224.1)">13</text>
<text x="107.6" y="239" transform="rotate(-90 107.6 239)">0.5 x 45°</text>
<text x="112.1" y="234.8" transform="rotate(-90 112.1 234.8)">TYP</text>
<text x="247.2" y="237.1">M6 x 17 DEEP</text>
<text x="331" y="244.9">0</text>
<text x="96.3" y="250.4" transform="rotate(-90 96.3 250.4)">1 x 30°</text>
<text x="267.6" y="251">0.03 A</text>
<text x="329.7" y="248.8">-0.011</text>
<text x="261.9" y="257">B</text>
<text x="24.5" y="343.7">HEAT TREATMENT NOTE:-</text>
<text x="24.5" y="352.6">1) THROUGH HARDENING 40~45 HRC</text>
<text x="24.5" y="357.2">2) THREADS TO BE KEEP SOFT.</text>
<text x="24.5" y="361.7">3) RETAPPING TO BE DONE AFTER SURFACE TREATMENT</text>
<text x="24.5" y="366.1">AT SUPPLIER END.( IF APPLICABLE )</text>
<text x="22.6" y="376.3">NOTE :</text>
<text x="22.6" y="380.8"># MATERIAL :</text>
<text x="54.1" y="380.8">C45/EN9</text>
<text x="98.3" y="381.5">NOTE:</text>
<text x="22.6" y="385.3"># FINISH : QPQ</text>
<text x="22.6" y="389.8"># MACHINING :</text>
<text x="98.3" y="386">1)QPQ FILM THICKNESS 0.2~0.3 MICRONS</text>
<text x="26.3" y="399.3">NOTE FOR WIPRO PARI DESIGN -REF. ONLY</text>
<text x="50.3" y="403.8">WEAR DETAILS : N.A</text>
</g>
<g font-size="3.9" fill="#800000">
<text x="400" y="357.1">REVISION</text>
<text x="455.9" y="357.1">DESCRIPTION</text>
<text x="526.4" y="357.1">DATE</text>
<text x="540" y="357.1">DRN.BY</text>
</g>
<text font-size="3.6" fill="#f0f" x="487.7" y="376.1">DIAMOND PIN</text>
<text font-size="3.5" fill="#00f" x="402.4" y="373.3">www.wipropari.com</text>
<g font-size="3.5" fill="#f0f">
<text x="62.1" y="389.8">(</text>
<text x="72.1" y="389.8">)</text>
</g>
<g font-size="3.4">
<text x="84.5" y="110.4">D</text>
<text x="226.3" y="125.1">DETAIL D</text>
<text x="225.5" y="128.7">SCALE 2:1</text>
<text x="67.7" y="161.8">B</text>
<text x="67.7" y="237.9">B</text>
<text x="187.7" y="244.8">SECTION B-B</text>
<text x="190.1" y="248.4">SCALE 1:1</text>
</g>
<g font-size="3.4" fill="#f0f">
<text x="31.2" y="314.3">H.T.PROCESS</text>
<text x="31.2" y="317.9">HARDNESS &amp; DEPTH : REF. NOTE</text>
<text x="66.2" y="314.3">: REF. NOTE</text>
<text x="123.2" y="315.3">MTC REPORT REQURIED</text>
<text x="31.2" y="321.5">FINISH &amp; DEPTH</text>
<text x="66.1" y="321.5">: REF. NOTE</text>
<text x="123.2" y="318.9">NON DESTRUCTIVE TESTING</text>
<text x="31.2" y="325.1">TEST COUPON SIZE</text>
<text x="31.2" y="328.7">WELD CLASS</text>
<text x="66.2" y="328.7">: B IF APPLICABLE</text>
<text x="66.7" y="325.1">:(Ox20 QTY - 02NOS)</text>
<text x="123.4" y="324.2">RAW MATERIAL HEAT TREATMENT FINISH COMPOMENT</text>
<text x="130.9" y="327.8">UT</text>
<text x="158.2" y="327.8">DP+UT</text>
<text x="192.4" y="327.8">MPI</text>
</g>
<g font-size="3.4" fill="#c0c0c0">
<text x="357.8" y="389.5">RESERVED SPACE</text>
<text x="357.8" y="393.3">FOR</text>
<text x="357.8" y="397">CONTROLLED COPY</text>
<text x="357.8" y="400.8">STAMP</text>
</g>
<g font-size="3.1" fill="#800000">
<text x="565.1" y="353.5">LIMITS</text>
<text x="562" y="371.7">DRAWING TYPE</text>
<text x="437" y="372.3">DESCRIPTION</text>
<text x="436.5" y="380.8">SURFACE AREA</text>
<text x="453.3" y="380.8">SURFACE TREATMENT MACHINING</text>
<text x="509.5" y="380.8">DESIGN UNIT DESIGN UNIT CD.</text>
<text x="558" y="380.6">TEAM NO.</text>
<text x="570.3" y="380.7">SHEET SIZE</text>
<text x="575.6" y="386.1">A2</text>
<text x="436.4" y="391.1">REFERENCE DWG.</text>
<text x="437.8" y="395.5">DRN.BY</text>
<text x="451.4" y="395.4">CHKD.BY</text>
<text x="466.6" y="395.5">APPD.BY</text>
<text x="486.7" y="395.4">MATERIAL</text>
<text x="488.9" y="390.9">PART CLASS. T+S</text>
<text x="515.6" y="390.9">HEAT TREATMENT</text>
<text x="519.6" y="395.9">DRG./PART CODE</text>
<text x="558.9" y="395.5">REV.</text>
<text x="571.4" y="395.6">SCALE</text>
<text x="484.3" y="404.2">NET WEIGHT-Kg</text>
<text x="571.4" y="404.7">SHEET</text>
</g>
<g font-size="3.1" fill="#f0f">
<text x="572.5" y="399.9">1 : 1</text>
<text x="571.4" y="408.8">1 OF 1</text>
</g>
<text font-size="3" fill="#800000" x="579.5" y="230.1">°</text>
<g font-size="2.8" fill="#800000">
<text x="560.4" y="357.7">Gen Tol.: IS 2102</text>
<text x="399.1" y="376.6">1.ALL DIMENSIONS ARE</text>
<text x="399" y="382.7">2.DO NOT SCALE</text>
<text x="399" y="388.7">3.IF IN DOUBT ,</text>
<text x="399" y="395.4">LOCATION :</text>
<text x="404.2" y="402">ALL RIGHTS OF REPRODUCTION &amp;</text>
<text x="404.7" y="405.4">DISTRIBUTION ARE RESERVED</text>
</g>
<g font-size="2.8" fill="#f0f">
<text x="564.2" y="376.2">MACHINING</text>
<text x="436.9" y="385.5">8.55 in^2</text>
<text x="456.9" y="385.5">QPQ</text>
<text x="497.6" y="385.2">#</text>
<text x="514" y="385.5">WPP</text>
<text x="538.9" y="385.4">0100</text>
<text x="560.4" y="385.3">PL-01</text>
<text x="420.5" y="396">PUNE</text>
<text x="555.3" y="391.2">REF. DRG</text>
<text x="440.1" y="401.5">VRD</text>
<text x="454.2" y="401.3">2876</text>
<text x="469" y="401.3">3568</text>
<text x="493.4" y="399.5">#</text>
<text x="489.3" y="408.5">0.14 kg</text>
</g>
<g font-size="2.7" fill="#800000">
<text x="399.9" y="379.7">IN mm</text>
<text x="399.7" y="385.7">DRAWING.</text>
<text x="399.7" y="391.8">ASK TEAM MEMBER</text>
<text x="400.1" y="402.5">C</text>
</g>
<g font-size="2.7" fill="#f0f">
<text x="436.6" y="408.7">10/10/2025</text>
<text x="450.9" y="408.8">10/10/2025</text>
<text x="466" y="408.9">10/10/2025</text>
</g>
<g font-size="2.5">
<text x="152.2" y="80.1">2</text>
<text x="114.4" y="89">2</text>
<text x="114.3" y="187.2">1</text>
<text x="332.9" y="197.4">1</text>
<text x="132.4" y="230.9">1</text>
<text x="103" y="345.1">1</text>
<text x="406.1" y="347.1">2</text>
<text x="406.1" y="351.7">1</text>
<text x="513.2" y="391.5">1</text>
</g>
<g font-size="2.5" fill="#800000">
<text x="554.9" y="218.3">DEBURR AND REMOVE SHARP</text>
<text x="555.2" y="221">EDGES UNLESS SHARP EDGE</text>
<text x="556.1" y="227.1">UNSP.RADII</text>
<text x="556.8" y="223.8">REQUIREMENT SPECIFIED</text>
<text x="571.4" y="226.9">UNSP.CHF.</text>
<text x="559.2" y="229.9">0.5 R</text>
<text x="572.3" y="230.1">0.5 X 45</text>
<text x="559.8" y="238">UP TO 10</text>
<text x="576.1" y="238.1">±1.5°</text>
<text x="558.5" y="242.2">10 UP TO 50</text>
<text x="575.5" y="242.3">±0°50'</text>
<text x="557.4" y="250.7">120 UP TO 400</text>
<text x="557.9" y="246.5">50 UP TO 120</text>
<text x="575.5" y="250.7">±0°15'</text>
<text x="575.5" y="246.5">±0°25'</text>
<text x="558.7" y="259.4">0.5 UP TO 3</text>
<text x="559.5" y="263.7">3 UP TO 6</text>
<text x="576.6" y="263.6">±0.2</text>
<text x="576.6" y="259.4">±0.1</text>
<text x="559" y="267.9">6 UP TO 30</text>
<text x="576.6" y="267.9">±0.5</text>
<text x="557.8" y="272.2">30 UP TO 120</text>
<text x="576.6" y="272.2">±0.8</text>
<text x="556.9" y="280.7">315 UP TO 1000</text>
<text x="557.3" y="276.4">120 UP TO 315</text>
<text x="576.6" y="276.4">±1.2</text>
<text x="577.7" y="280.7">±2</text>
<text x="556.4" y="284.9">1000 UP TO 2000</text>
<text x="577.6" y="284.9">±3</text>
<text x="558.9" y="289.2">OVER 2000</text>
<text x="577.7" y="289.3">±4</text>
<text x="560" y="297.9">UP TO 10</text>
<text x="577.1" y="297.9">±1°</text>
<text x="558.5" y="302.1">10 UP TO 50</text>
<text x="575.5" y="302.1">±0°30'</text>
<text x="557.4" y="310.6">120 UP TO 400</text>
<text x="558.2" y="306.3">50 UP TO 120</text>
<text x="575.5" y="310.6">±0°10'</text>
<text x="575.5" y="306.4">±0°20'</text>
<text x="558.8" y="319.2">0.5 UP TO 3</text>
<text x="559.4" y="323.4">3 UP TO 6</text>
<text x="576.6" y="319.2">±0.1</text>
<text x="576.6" y="323.5">±0.1</text>
<text x="558.9" y="327.7">6 UP TO 30</text>
<text x="576.7" y="327.7">±0.2</text>
<text x="557.8" y="332">30 UP TO 120</text>
<text x="576.6" y="332">±0.3</text>
<text x="556.8" y="340.5">315 UP TO 1000</text>
<text x="557.3" y="336.3">120 UP TO 315</text>
<text x="576.6" y="336.3">±0.5</text>
<text x="576.6" y="340.5">±0.8</text>
<text x="556.2" y="344.7">1000 UP TO 2000</text>
<text x="576.6" y="344.7">±1.2</text>
<text x="558.9" y="349">OVER 2000</text>
<text x="577.6" y="349">±2</text>
</g>
<g font-size="2.5" fill="#f0f">
<text x="415.1" y="346.3">EXTRA GRINDING SYMBOL REMOVED &amp; RELATED GRINDING SYMBOL ADDED.</text>
<text x="524.5" y="346.5">10.10.2025</text>
<text x="540.5" y="346.4">03002987</text>
<text x="415.1" y="351.5">DIM. CHANGED FROM 34.5 TO 32.4 &amp; 50.5 TO 48.4, TOLERANCE ADDED, PART CLASS</text>
<text x="524.6" y="351.2">31.07.2025</text>
<text x="540.5" y="351.3">02009474</text>
<text x="415.1" y="354.2">CHANGED TO T+S HEAT TREATMENT NOTE CORRECTED</text>
<text x="474.3" y="391.2">----</text>
</g>
<g font-size="2.1" fill="#800000">
<text x="558.5" y="232.4">UNSPECIFIED TOL.(FAB)</text>
<text x="559.5" y="234.7">FOR ANGULAR IN mm.</text>
<text x="558.6" y="253.9">UNSPECIFIED TOL.(FAB)</text>
<text x="560.7" y="256.3">FOR LINEAR IN mm.</text>
<text x="558.7" y="292.3">UNSPECIFIED TOL.(M/C)</text>
<text x="559.6" y="294.7">FOR ANGULAR IN mm.</text>
<text x="558.7" y="313.7">UNSPECIFIED TOL.(M/C)</text>
<text x="560.6" y="316.1">FOR LINEAR IN mm.</text>
</g>
<text font-size="2.1" fill="#f0f" x="7.7" y="409.8" transform="rotate(-90 7.7 409.8)">\\parienggnew\BT060ENGG\24-25\P24CQ_FORD_FHEV BATTERY PACK LINE\ExDm Uploading\P24CQF12_DIAMOND PIN-2.dft</text>
</svg>
